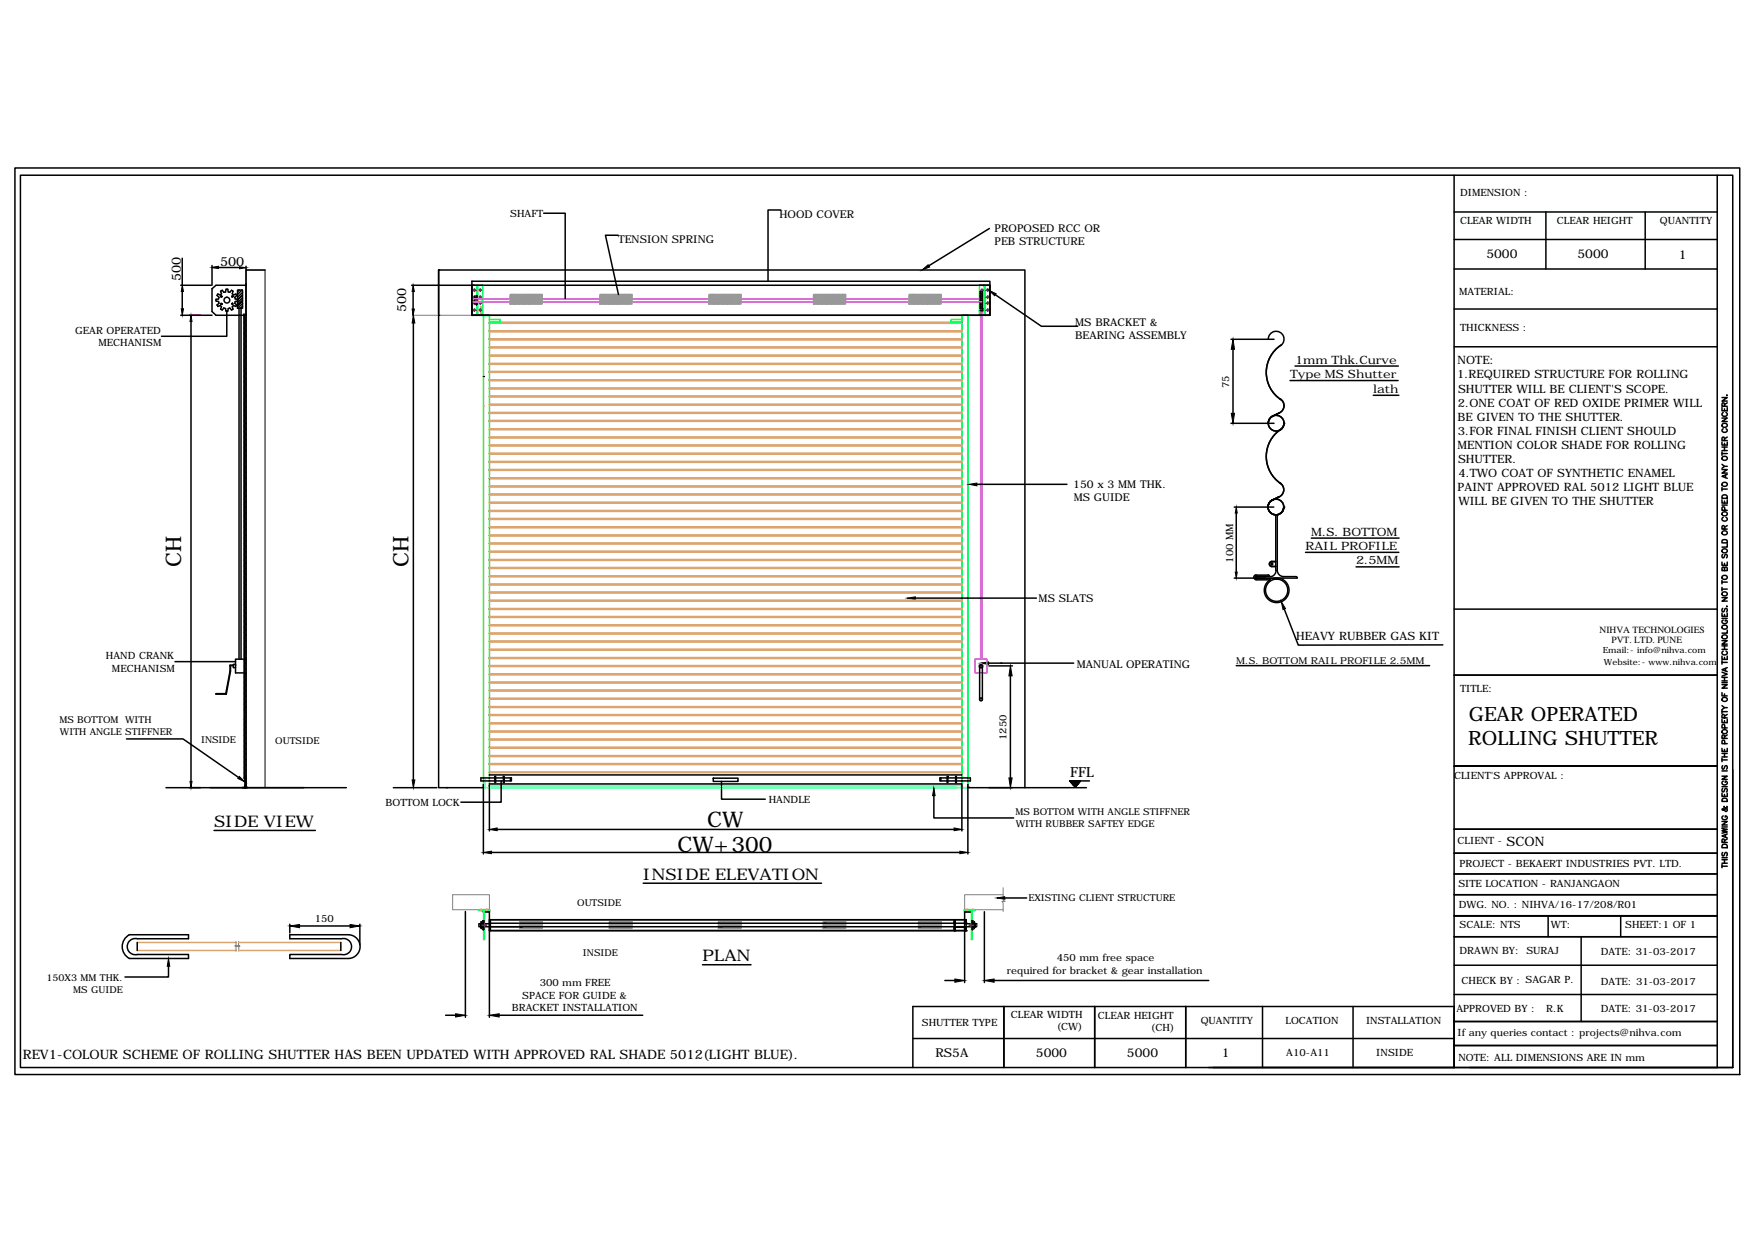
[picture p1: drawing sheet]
<svg xmlns="http://www.w3.org/2000/svg" width="297mm" height="210mm" viewBox="0 0 297 210" stroke-linecap="round" stroke-linejoin="round" font-family="sans-serif">
<!-- layer: 0 -->
<g fill="none" stroke="#dda56e" stroke-width=".25">
<path d="M82.8 58.9h80M82.8 58.7h80M82.8 57.5h80M82.8 57.3h80M82.8 56.1h80M82.8 56h80M82.8 54.7h80M82.8 54.6h80M82.8 53.4h80M81.8 68.7h.1M82.8 79.6h80M82.8 79.5h80"/>
<path d="M82.8 78.3h80M82.8 78.1h80M82.8 76.9h80M82.8 76.7h80M82.8 75.5h80M82.8 75.3h80M82.8 74.1h80M82.8 74h80M82.8 72.7h80M82.8 72.6h80M82.8 71.3h80M82.8 71.2h80"/>
<path d="M82.8 70h80M82.8 69.8h80M82.8 68.6h80M82.8 68.4h80M82.8 67.2h80M82.8 67h80M82.8 65.8h80M82.8 65.7h80M82.8 64.4h80M82.8 64.3h80M82.8 63h80M82.8 62.9h80"/>
<path d="M82.8 61.7h80M82.8 61.5h80M82.8 60.3h80M82.8 60.1h80M82.8 99h80M82.8 98.9h80M82.8 97.6h80M82.8 97.5h80M82.8 96.2h80M82.8 96.1h80M82.8 94.9h80M82.8 94.7h80"/>
<path d="M82.8 93.5h80M82.8 93.3h80M82.8 92.1h80M82.8 91.9h80M82.8 90.7h80M82.8 90.6h80M82.8 89.3h80M82.8 89.2h80M82.8 87.9h80M82.8 87.8h80M82.8 86.6h80M82.8 86.4h80"/>
<path d="M82.8 85.2h80M82.8 85h80M82.8 83.8h80M82.8 83.6h80M82.8 82.4h80M82.8 82.3h80M82.8 81h80M82.8 80.9h80M82.8 119.7h80M82.8 119.6h80M82.8 118.3h80M82.8 118.2h80"/>
<path d="M82.8 117h80M82.8 116.8h80M82.8 115.6h80M82.8 115.5h80M82.8 114.2h80M82.8 114.1h80M82.8 112.8h80M82.8 112.7h80M82.8 111.4h80M82.8 111.3h80M82.8 110.1h80M82.8 109.9h80"/>
<path d="M82.8 108.7h80M82.8 108.5h80M82.8 107.3h80M82.8 107.2h80M82.8 105.9h80M82.8 105.8h80M82.8 104.5h80M82.8 104.4h80M82.8 103.2h80M82.8 103h80M82.8 101.8h80M82.8 101.6h80"/>
<path d="M82.8 100.4h80M82.8 100.2h80M82.8 130.8h80M82.8 130.7h80M82.8 129.4h80M82.8 129.3h80M82.8 128h80M82.8 127.9h80M82.8 126.6h80M82.8 126.5h80M82.8 125.3h80M82.8 125.1h80"/>
<path d="M82.8 123.9h80M82.8 123.8h80M82.8 122.5h80M82.8 122.4h80M82.8 121.1h80M82.8 121h80M23.2 159.5h16.7M40.4 159.5h17.3M23.2 160.9h16.7M40.4 160.9h17.3"/>
</g>
<g fill="none" stroke="#0f0" stroke-width=".25">
<path d="M79.9 53.2v.2h.1M79.9 53.4h1.8M79.9 48.5v.2M79.9 48.8v.1M79.9 49v.1M79.9 49.2v.2M79.9 49.5v.1M79.9 49.7v.2M79.9 50v.2M79.9 50.2v.2M79.9 50.5v.2M79.9 50.7v.2"/>
<path d="M79.9 51v.2M79.9 51.3v.1M79.9 51.5v.2M79.9 51.7v.2M79.9 52v.1M79.9 52.2v.2M79.9 52.5v.1M79.9 52.7v.2M79.9 53v.2M80 48.3h-.1v.1M80.1 48.3h.1M80.3 48.3h.2"/>
<path d="M80.6 48.3h.2M80.7 48.3v.1M80.7 48.5v.2M80.7 48.8v.1M80.7 49v.1M80.7 49.2v.2M80.7 49.5v.1M80.7 49.7v.2M80.7 50v.2M80.7 50.2v.2M80.7 50.5v.2M80.7 50.7v.2"/>
<path d="M80.7 51v.2M80.7 51.3v.1M80.7 51.5v.2M80.7 51.7v.2M80.7 52v.1M80.7 52.2v.2M80.7 52.5v.1M80.7 52.7v.2M80.7 53v.2M80.7 53.2v.2M80.8 48.5v.2M80.8 48.8v.1"/>
<path d="M80.8 49v.1M80.8 49.2v.2M80.8 49.5v.1M80.8 49.7v.2M80.8 50v.2M80.8 50.2v.2M80.8 50.5v.2M80.8 50.7v.2M80.8 51v.2M80.8 51.3v.1M80.8 51.5v.2M80.8 51.7v.2"/>
<path d="M80.8 52v.1M80.8 52.2v.2M80.8 52.5v.1M80.8 52.7v.2M80.8 53v.2M80.8 53.2v.2M81 48.3h-.2v.1M81.1 48.3h.2M81.4 48.3h.1M81.6 48.3h.1v.1M81.7 53.2v.2h-.1M81.7 48.5v.2"/>
<path d="M81.7 48.8v.1M81.7 49v.1M81.7 49.2v.2M81.7 49.5v.1M81.7 49.7v.2M81.7 50v.2M81.7 50.2v.2M81.7 50.5v.2M81.7 50.7v.2M81.7 51v.2M81.7 51.3v.1M81.7 51.5v.2"/>
<path d="M81.7 51.7v.2M81.7 52v.1M81.7 52.2v.2M81.7 52.5v.1M81.7 52.7v.2M81.7 53v.2M81.9 53.4h.9M82.8 54.1h1.9v.5h-1.9M162.8 53.4h1v79.9h-1zM162.8 54.1h-1.8v.5h1.8M165.8 53.2v.2M165.8 51.8v.3"/>
<path d="M165.8 48.5v.2M165.8 48.8v.2M165.8 49.1v.1M165.8 49.3v.2M165.8 49.6v.1M165.8 49.8v.2M165.8 50.1v.1M165.8 50.3v.2M165.8 50.6v.1M165.8 50.8v.2M165.8 51v.2M165.8 51.3v.2"/>
<path d="M165.8 51.5v.2M165.8 52.2v.2M165.8 52.5v.1M165.8 52.7v.2M165.8 52.9v.2M165.8 48.3v.2M165.9 53.4h.2M165.9 48.3h.2M166.1 50.3v1M166.1 50.3h.2v1h-.2M166.2 53.4h.2M166.2 48.3h.2"/>
<path d="M166.4 49.4v2.8v-1.4v1.2l-.1-.2v-2l.1-.1v1.1zM166.4 50.3v1M166.4 49.4v-.1h.2v1.5M166.6 50.8v1.5h-.2v-.1M166.6 50.8v1.5M166.6 49.3v1.5M166.6 53.3l-.2 .1h.5M166.6 48.3v5.1M166.6 51.5h.1M166.6 51.6h.1M166.6 50h.1M166.6 50.1h.1"/>
<path d="M166.7 48.3v5.1M166.7 48.3v.1M166.7 48.5v.2M166.7 48.8v.1M166.7 49v.1M166.7 49.2v.2M166.7 49.5v.1M166.7 49.7v.2M166.7 50v.2M166.7 50.2v.2M166.7 50.5v.2M166.7 50.7v.2"/>
<path d="M166.7 51v.2M166.7 51.3v.1M166.7 51.5v.2M166.7 51.7v.2M166.7 52v.1M166.7 52.2v.2M166.7 52.5v.1M166.7 52.7v.2M166.7 53v.2M166.7 53.2v.2M166.9 48.3h-.5l.2 .1M166.9 53.4h.2"/>
<path d="M166.9 48.3h.2M167.2 53.4h.2M167.2 48.3h.2M167.5 48.3v.1M167.5 53.2v.2M167.5 48.5v.2M167.5 48.8v.1M167.5 49v.1M167.5 49.2v.2M167.5 49.5v.1M167.5 49.7v.2M167.5 50v.2"/>
<path d="M167.5 50.2v.2M167.5 50.5v.2M167.5 50.7v.2M167.5 51v.2M167.5 51.3v.1M167.5 51.5v.2M167.5 51.7v.2M167.5 52v.1M167.5 52.2v.2M167.5 52.5v.1M167.5 52.7v.2M167.5 53v.2"/>
<path d="M81.8 133.3v-79.9h1v79.9M81 154h1.8v.1h-1.8zM81.1 154.1h.1M81.9 154.1h.1v4.9h-.1zM163.3 154h1.7v.1h-1.7zM164 154.1h.3M164.4 154.1v4.9h.1v-4.9"/>
<circle cx="80.3" cy="49.1" r=".15"/>
<circle cx="80.3" cy="52.5" r=".15"/>
<circle cx="80.3" cy="51.3" r=".15"/>
<circle cx="80.3" cy="50.3" r=".15"/>
<circle cx="81.3" cy="49.1" r=".15"/>
<circle cx="81.3" cy="50.3" r=".15"/>
<circle cx="81.3" cy="51.3" r=".15"/>
<circle cx="81.3" cy="52.5" r=".15"/>
<circle cx="166.2" cy="49.1" r=".15"/>
<circle cx="166.2" cy="52.5" r=".15"/>
<circle cx="167.2" cy="52.5" r=".15"/>
<circle cx="167.2" cy="49.1" r=".15"/>
<circle cx="167.2" cy="51.3" r=".15"/>
<circle cx="167.2" cy="50.3" r=".15"/>
</g>
<path d="M81.4 51.9v1.5h-1.5M166.1 52.7v.7h1.4" fill="none" stroke="#b88a5c" stroke-width=".25"/>
<path d="M80 51.1h86.1M81.4 51.3h.1M166.1 50.1v1.9M166.1 50.6h-86.1v.5h1.4M166.3 50.1v1.9" fill="none" stroke="#f0f" stroke-width=".25"/>
<path d="M81.5 50.7h-.1" fill="none" stroke="#b85c8a" stroke-width=".25"/>
<path d="M81.6 133.3h82M82.1 131.6v1.7M82.8 133h79.9v.3M82.8 133.3h79.2" fill="none" stroke="#0ff" stroke-width=".25"/>
<g fill="none" stroke="#000" stroke-width=".25">
<path d="M2.5 28.4h292v153.5h-292zM3.5 29.7h289.8v151h-289.8zM92 36.1h3.7v14.4M104.6 39.8h-2.1l2.2 10.1M132.2 35.5h-2.2v12.1M167.5 38.7l-10.3 6.3M246.1 29.7v151M246.1 35.9h44.5M261.6 35.9v9.6M278.5 35.9v9.6M290.6 29.7v151h-86.1M30.6 48.3h5.2"/>
<path d="M30.6 53.4h5.3M30.8 43.7v4.6M30.8 49.3v3M32.3 54.4v77.9M35.9 48.9l.7-.6h5v5.1h-5l-.7-.7zM35.9 44.9v3.4M35.9 45.3h4.5M36.7 51.6l.2 .3M36.9 51.9l.4-.2 .2 .2-.2 .5M36.9 49.8l-.2 .2 .4 .3-.1 .3-.4 .1v.3h.4l.1 .3-.4 .3M37.3 49.3l.2 .4-.2 .2-.4-.1M37.4 49.3l.2-.2 .3 .4 .3-.1 .1-.4h.1h.2v.4l.3 .1 .3-.4 .2 .2-.1 .4 .2 .2 .4-.1 .2 .2-.4 .3 .1 .3 .4 .1v.3h-.4l-.1 .3 .4 .3"/>
<path d="M37.4 52.3l.2 .2 .3-.4 .3 .1 .1 .5M38.4 52.7v4.2h-11.1M38.6 52.6h-.3M39.9 51.9l-.4-.2-.2 .2 .2 .4-.3 .2-.3-.4-.3 .1v.5M40.1 51.6l-.2 .3M40.2 49.1h.8v3.1h-.8zM40.5 52.2v59.4M40.5 49.1l-.3 .3M40.8 52.2v59.4M41 49.1l-.8 .8M41 50l-.8 .8 .8-.8M41 50.9l-.8 .8 .8-.7"/>
<path d="M41 49.5l-.8 .8M41 50.4l-.8 .9M41 51.4l-.8 .8M41 51.8l-.3 .4M41.6 45.1v3.2M41.6 45.7h3.3M69.7 48.3h10.6M69.9 49.3v4.1M70 54.7v77.3M74.2 45.7h.1M74.2 53.4h.1M74.2 45.7v7.4"/>
<path d="M79.9 47.6h87.6v5.8h-87.6zM80.2 50.6h.5M80.2 51.1h.5M80.2 50.8h.1M80.6 50.1h.1v1.5h-.1zM80.6 50.5h-.4v.7h.4M80.6 50.2h-.3v1.2h.3M80.6 50.2h.1M80.6 50.3h.1M80.6 51.3h.1M80.6 51.5h.1M165.8 48.3h1.7v5.1h-87.6v-5.1h87.6"/>
<path d="M165.9 49.3l.2 .1 .2-.1M165.9 49.3v3M165.9 49.7h.4M165.9 50.1h.4M165.9 50.5h.4M165.9 50.8h.4M166.3 50.8v1.5M166.3 49.3v1.5M166.3 51.2h-.4M166.3 51.5h-.4M166.3 51.9h-.4M166.3 52.6h-.4"/>
<path d="M166.3 52.2l-.2-.1-.2 .1M168.5 49.9l7.8 5.3h6.1M208.4 57.4h7.2M208.7 59.1v10.9M214.7 57.4a1.33 1.33 0 0 1 1.9-1.2 1.33 1.33 0 0 1 .2 2.3M216.8 58.4a5.5 5.5 0 0 0 0 9.3M246.1 45.5h44.5M246.1 40.5h44.5M246.1 52.3h44.5M246.1 58.7h44.5M81.8 63.7h.1M208.4 71.7h7.2"/>
<path d="M214.6 71.6h.1M215.3 70.5a1.33 1.33 0 0 0 0 2.3 1.33 1.33 0 0 0 2-1.2M216.5 69.9l-1.2 .6 1.2-.6M216.6 67.5a1.33 1.33 0 0 1 .7 1.2 1.33 1.33 0 0 1-.7 1.2 1.33 1.33 0 0 0 .1-2.3M216.8 72.7a1.33 1.33 0 0 0-.2-2.2 1.33 1.33 0 0 0-1.9 1.1 1.33 1.33 0 0 1 2-1.1 1.33 1.33 0 0 1 0 2.3M216.8 72.6a5.5 5.5 0 0 0 0 9.3M217.3 71.7h.1M218.3 64.4h18.3M219.2 62h17.5M232.4 66.9h4.4M291.5 79.5h.8l-.8 .6h.8M291.5 74.8v.5h.8v-.5"/>
<path d="M291.5 70.8h.8l-.8 .6h.8M291.5 69v.5h.8v-.5M291.5 67.3h.8l-.8 .6h.8M291.5 76.5v.6M291.5 78.6l.4 .3M291.5 76.8h.8M291.5 76.3h.8M291.5 75.7h.8M291.5 77.4a.42 .42 0 0 1 .6-.2 .42 .42 0 0 1 .1 .6 .43 .43 0 0 1-.5 .1 .43 .43 0 0 1-.2-.5zM291.6 71.7a.43 .43 0 0 1 .5 0 .43 .43 0 0 1 .2 .5 .42 .42 0 0 1-.6 .1 .42 .42 0 0 1-.1-.6zM291.7 72.6a.3 .3 0 0 0-.2 .3 .3 .3 0 0 0 .3 .3h.2a.3 .3 0 0 0 .3-.3 .3 .3 0 0 0-.2-.3M291.7 69.8a.33 .33 0 0 0-.3 .4 .33 .33 0 0 0 .4 .3h.2a.33 .33 0 0 0 .3-.3 .33 .33 0 0 0-.2-.4"/>
<path d="M291.9 74.6l-.1-.5-.3-.1v.6h.8M291.9 68.8l-.1-.5-.3-.1v.6h.8M291.9 69.2v.3M291.9 75v.3M291.9 75.7v.6M292.3 66.9v.1zM292.3 78.9h-.4l-.4 .4M292.3 74l-.4 .3M292.3 68.2l-.4 .3M165.3 82h15.3M208.9 85.8h6.7M208.9 97.9h10.6"/>
<path d="M209.2 86.9v9.9M212.6 97.4h2M212.6 97.6h2.2M212.6 98.2h2.4M212.6 97.9h2.9M212.6 97.5l-.2 .2 .2 .2M212.6 97.3a.4 .4 0 0 0-.4 .4 .4 .4 0 0 0 .4 .4M212.9 97.6h2.3M212.9 97.6l-.2 .2M214.6 97.3l.3 .2M215.2 84.7l1.3-.6-1.2 .6M215.2 84.7a1.33 1.33 0 0 0 .1 2.3 1.33 1.33 0 0 0 2-1.2"/>
<path d="M215.3 95h.6M215.3 95.1h.6M215.3 95.9h.6M215.3 95a.44 .44 0 0 0-.5 .5 .44 .44 0 0 0 .5 .4M215.3 95.1a.4 .4 0 0 0-.4 .4 .4 .4 0 0 0 .4 .4M215.5 97.9a2.1 2.1 0 0 1 2.6 2.4 2.1 2.1 0 0 1-3.2 1.4 2.1 2.1 0 0 1 .1-3.6M215.9 87.2v9.4M216 96.6a1.08 1.08 0 0 1-.8 1M216.2 96.5a1.08 1.08 0 0 0 1.1 1.1M216.2 87.3v9.2M216.3 87.1l-.1 .2M216.6 81.7a1.33 1.33 0 0 1 .7 1.2 1.33 1.33 0 0 1-.8 1.2 1.33 1.33 0 0 0 .2-2.3"/>
<path d="M216.7 86.9a1.33 1.33 0 0 0-.1-2.3 1.33 1.33 0 0 0-2 1.2 1.33 1.33 0 0 1 2-1.1 1.33 1.33 0 0 1 0 2.3M217.2 97.6h2.2l.2 .2M217.3 85.8h.1M221 93.5h15.8M221.9 91.1h14.9M229.5 96h7.3M291.5 95.2v.5h.8v-.5M291.5 84.6v.6h.8v-.6M291.5 82.5v.6M291.5 98.2v.6M291.5 99.4v.6M291.5 99.7h.8"/>
<path d="M291.5 98.5h.8M291.5 85.5h.8M291.5 82.8h.8M291.5 97.6a.42 .42 0 0 1 .6-.2 .42 .42 0 0 1 .1 .6 .43 .43 0 0 1-.5 0 .43 .43 0 0 1-.2-.4zM291.5 93.1a.42 .42 0 0 1 .6-.2 .42 .42 0 0 1 .1 .6 .43 .43 0 0 1-.5 .1 .43 .43 0 0 1-.2-.5zM291.5 90a.42 .42 0 0 1 .6-.1 .42 .42 0 0 1 .1 .6 .43 .43 0 0 1-.5 0 .43 .43 0 0 1-.2-.5zM291.5 86.8a.42 .42 0 0 1 .6-.2 .42 .42 0 0 1 .1 .6 .43 .43 0 0 1-.5 .1 .43 .43 0 0 1-.2-.5zM291.5 83.9a.5 .5 0 0 1 .8 .2v.3h-.8zM291.5 81.8a.42 .42 0 0 1 .6-.1 .42 .42 0 0 1 .1 .5 .43 .43 0 0 1-.5 .1 .43 .43 0 0 1-.2-.5zM291.6 93.8l-.1 .3 .1 .3 .2-.1 .3-.5 .2 .3-.1 .3M291.6 91.4a.5 .5 0 0 1 .5 0 .5 .5 0 0 1 .2 .5h-.8zM291.7 87.6a.33 .33 0 0 0-.3 .3 .33 .33 0 0 0 .4 .3h.2a.33 .33 0 0 0 .3-.3 .33 .33 0 0 0-.2-.3"/>
<path d="M291.9 96.2l.1-.2h.3v.2v.4h-.8v-.6l.3 .1 .1 .5M291.9 89.6l-.1-.5-.3-.1v.6h.8M291.9 84.8v.4M291.9 95.4v.3M291.9 86.4v-.5l-.4-.1v.6h.8M292 80.4v.4M292.3 92.1v.5h-.8M292.3 80.3l-.8 .3 .8 .4M292.3 89l-.4 .3M29.6 112h10.3M39.5 112.6h-.6v1l-.7 3.8-1.6 .1h1.7l.7-3.9v-.9h.5M39.9 112.7v-.2h-.4v.5h.4"/>
<path d="M41.6 111.6h-1.7v2.3h1.7M154.9 101.2h20.5M165.8 112.8v5.6M166.3 112.8v5.6M167.3 112.3h14.4M167.4 112.7h4M169.4 112.3h.1M171 114.4v17.3M209.2 112.7h32.8M217.4 103.1l2.3 6.1h24.5M246.1 114.3h44.5M246.1 103.1h44.5"/>
<path d="M291.5 117.2v.6h.8M291.5 115.9h.8l-.8 .6h.8M291.5 113.8l.8 .3-.8 .4M291.5 111.1v.5h.8v-.5M291.5 108.4h.8l-.8 .6h.8M291.5 103.8v.5h.8v-.5M291.5 101.2h.8l-.8 .6h.8M291.5 111.8v.6M291.5 119.5l.4 .3M291.5 115.6h.8M291.5 115.3h.8M291.5 114.7h.8"/>
<path d="M291.5 112.1h.8M291.5 109.9h.8M291.5 109.3h.8M291.5 104.7h.8M291.5 118.2a.42 .42 0 0 1 .6-.1 .42 .42 0 0 1 .1 .5 .43 .43 0 0 1-.5 .1 .43 .43 0 0 1-.2-.5zM291.5 107.6a.42 .42 0 0 1 .6-.1 .42 .42 0 0 1 .1 .6 .43 .43 0 0 1-.5 0 .43 .43 0 0 1-.2-.5zM291.5 106a.42 .42 0 0 1 .6-.2 .42 .42 0 0 1 .1 .6 .43 .43 0 0 1-.5 .1 .43 .43 0 0 1-.2-.5zM291.6 103l-.1 .2 .1 .4 .2-.1 .3-.5 .2 .2-.1 .4M291.6 100.3a.43 .43 0 0 1 .5-.1 .43 .43 0 0 1 .2 .5 .42 .42 0 0 1-.6 .2 .42 .42 0 0 1-.1-.6zM291.7 110.2a.33 .33 0 0 0-.3 .4 .33 .33 0 0 0 .4 .3h.2a.33 .33 0 0 0 .3-.3 .33 .33 0 0 0-.2-.4M291.7 105a.3 .3 0 0 0-.2 .3 .3 .3 0 0 0 .3 .3h.2a.3 .3 0 0 0 .3-.3 .3 .3 0 0 0-.3-.3v.1M291.9 104v.3"/>
<path d="M291.9 109.3v.6M291.9 111.3v.3M291.9 114.7v.6M291.9 117.5v.3M292 113.1v.5M292.3 102.6v.1zM292.3 119.8h-.4l-.4 .3M292.3 113l-.8 .4 .8 .3M292.3 106.7v.5h-.8M21.4 125.1h9.6l9.4 6.5M28.1 133.3h30.5M41.4 131.8l.1 .2"/>
<path d="M41.4 131.8l.1 .2v1.3M41.4 131.8l.1-.2 .1 .2M41.5 133l-.1 .3h-.4M41.5 132v1.3M41.5 133.3h.4M41.6 131.8h.1M41.6 131.8l-.1-.2-.1 .2M66.6 133.3h7.3M75.6 133.3h.1M81.8 133.3h-7.6v-87.6h99.3v87.6M81.8 132.8v11.8M82.8 132.9v7.8"/>
<path d="M82.8 131.2h80M82.8 132.7h80M83.8 131.4h.1v1.1h-.1zM83.8 131.7h-2.4v.5h2.4M83.9 132.2h1.3M83.9 131.7h1.3M84.8 132.2v3.6h-6.8M85.2 131.4h.1v1.1h-.1zM85.3 131.7h1.3v.5h-1.3M86.6 131.7h-.2v.5M120.7 131.7h4.2v.6h-4.2zM122.1 132.3v3h7.4"/>
<path d="M158.1 134.7v3.8h13.5M159.1 131.7h.1v.5M160.3 131.7h-1.2v.5h1.2M160.3 131.4h.1v1.1h-.1zM160.4 132.2h1.3M160.4 131.7h1.3M161.7 131.4h.2v1.1h-.2zM161.9 131.7h2.3v.5h-2.3M162.8 132.9v7.8M163.8 133.3h20.1M163.8 132.8v11.8M163.9 133.3h.1"/>
<path d="M181.1 132.2h.1M181.1 132.2h.1v.1M181.1 132.2h1.7l-.8 1zM181.2 132.2v.1zM181.2 132.4l.1-.2-.1 .2M181.3 132.4l.1-.2-.1 .2M181.3 132.2v.2M181.3 132.5l.2-.3-.1 .3M181.4 132.5l.2-.3-.1 .4M181.5 132.7l.1-.5-.1 .5M181.6 132.7l.1-.5-.1 .5M181.6 132.2l-.1 .4"/>
<path d="M181.6 132.8l.2-.6-.2 .6M181.7 132.2l-.1 .5zM181.7 132.9l.2-.7-.1 .7M181.8 133l.3-.8-.3 .8M181.8 132.2l-.1 .6zM181.8 132.2l-.1 .7zM181.8 133l.3-.8-.2 .9M181.9 132.2l-.2 .7M181.9 133.1l.3-.9-.3 .9M182 133.2l.3-1-.3 1M182 133.1l.3-.9-.3 .9M182.1 133.1l.2-.9-.2 .9"/>
<path d="M182.2 133l.2-.8-.3 .9M182.2 132.9l.2-.7-.2 .7M182.2 132.2l-.3 1M182.3 132.9l.1-.7-.1 .7M182.3 132.8l.1-.6-.1 .6M182.3 132.8l.2-.6-.2 .6M182.4 132.7l.1-.5-.1 .6M182.4 132.6l.2-.4-.2 .5M182.5 132.6l.1-.4-.1 .4M182.5 132.2l-.1 .5M182.5 132.5l.1-.3-.1 .4M182.6 132.5l.1-.3-.1 .3"/>
<path d="M182.6 132.4l.1-.2v.2M182.7 132.3l.1-.1-.1 .2M182.8 132.3v-.1v.1M182.8 132.2h.1M182.8 132.2h1.6M290.6 129.7h-44.5h44.5M291.5 139.1h.8l-.8 .5h.8M291.5 134.3v.5h.8v-.5M291.5 131.4h.8l-.8 .5h.8M291.5 126.7v.5h.8v-.5M291.5 121.8v.5h.8v-.5M291.5 120.2v.6"/>
<path d="M291.5 128.3v.6M291.5 140h.8M291.5 133.2h.8M291.5 130.5h.8M291.5 128.6h.8M291.5 128.1h.8M291.5 127.5h.8M291.5 120.5h.8M291.5 123.7a.42 .42 0 0 1 .6-.2 .42 .42 0 0 1 .1 .6 .43 .43 0 0 1-.5 .1 .43 .43 0 0 1-.2-.5zM291.6 135.2a.47 .47 0 0 1 .5 0 .47 .47 0 0 1 .2 .5h-.8zM291.6 133.5l-.1 .2 .1 .4 .2-.1 .3-.5 .2 .2-.1 .4M291.6 129.6l-.1 .2 .1 .4 .2-.1 .3-.5 .2 .2-.1 .4"/>
<path d="M291.7 138.1a.33 .33 0 0 0-.3 .4 .33 .33 0 0 0 .4 .3h.2a.32 .32 0 0 0 .3-.4 .32 .32 0 0 0-.3-.3v.2M291.7 132.2a.33 .33 0 0 0-.3 .4 .33 .33 0 0 0 .4 .3h.2a.32 .32 0 0 0 .3-.3 .32 .32 0 0 0-.3-.4v.2M291.8 136.5l-.1 .1a.53 .53 0 0 1 .6 .7h-.3l-.3-.4-.2 .1 .1 .1h.2l.5-.4v-.2M291.9 125l-.1-.5-.3-.1v.6h.8M291.9 121.5l-.1-.5h-.3v.5h.8M291.9 122v.3M291.9 126.9v.3M291.9 127.5v.6M291.9 134.5v.3M291.9 125.9v-.5l-.4-.1v.6h.8M291.9 123.2v-.5h-.4v.5h.8M292.3 124.4l-.4 .3"/>
<path d="M292.3 120.9l-.4 .3M293.3 130.3v50.4h-44.6M21.9 158.2h10v.7h-8.7a1.38 1.38 0 0 0-1.7 1.3 1.38 1.38 0 0 0 1.7 1.4M21.9 158.2a2.28 2.28 0 0 0 0 4h10v-.6h-8.7M23.2 159.5v1.4M36.2 140.6h17.2M49.1 156.4v1.5M50.7 156.7h8.6M57.7 159.5v1.4M57.7 158.9a1.38 1.38 0 0 1 1.8 1.3 1.38 1.38 0 0 1-1.8 1.4M59 158.2h-9.9v.7h8.6M59.1 158.2a2.01 2.01 0 0 1 1.8 2 2.01 2.01 0 0 1-1.8 2"/>
<path d="M60.9 156.4v3.5M78.8 154.3v17.9M81 154h1.8v.1M81.4 156.9h.5M81.4 156.4h.5M81.4 156.6h.1M81.7 155.9h.2v1.5h-.2zM81.7 156.3h-.3v.7h.3M81.7 156h-.3v1.2h.3M81.7 156h.2M81.7 156.1h.2M81.7 157.1h.2"/>
<path d="M81.7 157.3h.2M82.8 157.5l80.7 .1M82.8 154.4h-1v-.4h1v18.2M82.8 154h-.9v.3h.9M82.8 155.7h80.7M83 156.4h-1.9v.5h6.9h-5M83 155.7v1.9M83.2 144.3h79.3M84.1 140.4h77.4M88.4 156.9h-.4l75.5 .1M108.9 149.5h30.2M161.5 156.9h.1"/>
<path d="M161.5 156.9h1.9M161.5 155.8l.2-.1v1.9M161.5 155.7v1.9l.2-.2M161.6 155.7l-.1 .1M161.6 156.4l.1-.2-.2 .2h.2M161.7 155.8l-.2 .1M161.7 156l-.2 .1M161.7 156.9l-.2 .1M161.7 157.1l-.2 .1M161.7 157.3l-.2 .1M161.7 156.2l-.2 .1h-78.7M161.7 155.7l-.2 .2"/>
<path d="M161.7 155.9l-.2 .1M161.7 155.9l-.2 .2M161.7 156.1l-.2 .1M161.7 156.2l-.2 .1M161.7 157l-.2 .1M161.7 157l-.2 .2M161.7 157.2l-.2 .1M161.7 157.2l-.2 .2M161.7 157.5l-.1 .1M163.3 154.4h1v-.4h-1v12.3M163.3 154h.8v.3h-.8M163.4 155.7v.5"/>
<path d="M163.4 157v.6M163.4 155.7h.1M163.4 157h.1M163.4 157.1l.1-.1-.1 .1M163.4 156.4h1.9v.5l-3.8 .1M163.5 155.7l-.1 .1M163.5 157h-.1M163.5 155.7h-80.7v1.9h80.7M163.5 155.9h-.1M163.5 156.1l-.1 .1M163.5 156.3h.1M163.5 157.2l-.1 .1"/>
<path d="M163.5 157.4l-.1 .1M163.5 157.6h.1M163.5 155.7v1.9M163.5 156.3l-1.9 .1M163.5 155.7l-.1 .2M163.5 155.8l-.1 .1M163.5 155.9l-.1 .1M163.5 155.9l-.1 .2M163.5 156.2l-.1 .1M163.5 156.2v.1M163.5 157l-.1 .1M163.5 157l-.1 .2"/>
<path d="M163.5 157.1l-.1 .1M163.5 157.3l-.1 .1M163.5 157.4l-.1 .2M163.5 157.5l-.1 .1M164.5 155.9h.2v1.5h-.2zM164.5 156.9h.5M164.5 156h.2M164.5 156.1h.2M164.5 157.1h.2M164.5 157.3h.2M164.7 156.3h.3v.7h-.3M164.7 156h.2v1.2h-.2"/>
<path d="M164.9 156.6h.1M165 154h-1.7v.1M166.6 154.3v12M170.1 152h3.7M246.1 140.4h44.5M246.1 144.4h44.5M246.1 147.9h44.5M246.1 151.5h44.5M246.1 158.6h44.5M262 155v3.6M267.6 158.6v14.3M274.3 155v3.6"/>
<path d="M290.6 155h-44.5h44.5M291.5 140.2l.8 .2-.8 .2 .8 .2-.8 .2M291.5 146.6h.8M291.5 146.3v.6M291.5 146.1h.8M291.5 145.5h.8M291.5 145.2h.8M291.5 143.1a.5 .5 0 0 1 .8 .1v.3h-.8zM291.6 144.3l-.1 .2 .1 .4 .2-.1 .3-.5 .2 .2-.1 .4M291.9 142.6l-.1-.5h-.3v.5h.8M291.9 145.5v.6M292 141.3v.4"/>
<path d="M292.3 141.2l-.8 .3 .8 .3M292.3 142l-.4 .3M28.5 163.6v1.8h-7.3M57.7 161.6h-8.6v.6h9.9M75.4 171.9h1.7M84.5 171.9h24.3M118.9 163.3h8.2M154.5 175.8h91.6M159.9 166h1.7M168.3 166h36.3M169.9 170.4v10.3M185.3 170.4v10.3"/>
<path d="M200.7 170.4v10.3M213.7 170.4v10.3M229 170.4v10.3M246.1 171.5v9.2h-40.8M246.1 172.9h44.5M246.1 163.4h44.5M246.1 177h44.5M246.1 168.3h44.5M246.1 170.4h-91.6v10.3"/>
<circle cx="37.5" cy="51.5" r=".12"/>
<circle cx="37.5" cy="50.2" r=".12"/>
<circle cx="38.4" cy="50.8" r=".49"/>
<circle cx="39.3" cy="50.2" r=".12"/>
<circle cx="39.3" cy="51.4" r=".11"/>
<circle cx="215.3" cy="95.5" r=".15"/>
<circle cx="216.1" cy="99.9" r="1.88"/>
<circle cx="166" cy="112.7" r=".23"/>
<circle cx="166" cy="118.4" r=".23"/>
</g>
<!-- layer: labeling -->
<g fill="none" stroke="#b85cb8" stroke-width=".25">
<path d="M166 52.2v59.4M166.2 52.2v59.4M165 111.6h2v2.3h-2z"/>
<circle cx="166" cy="112.7" r=".36"/>
</g>
<!-- layer: 0 -->
<g fill="#000" stroke="#000" stroke-width=".17">
<path d="M30.7 52.3h.4l-.3 1.1zM30.8 48.3l.3 1h-.4zM32.3 53.4l.2 1h-.3zM35.9 45.3l1.1-.2v.4zM40.5 45.2l1.1 .1-1.1 .2zM70 53.4l.2 1.3h-.4zM69.9 48.3l.2 1h-.3zM69.8 52.3h.3l-.2 1.1zM156.1 45.7l1-.9 .2 .4zM167.4 49.1l1.2 .6-.3 .4zM208.7 57.4l.2 1.7h-.5zM208.4 70h.5l-.2 1.7z"/>
<path d="M164 82l1.3-.2v.4zM209.2 85.8l.2 1.1h-.3zM209.1 96.8h.3l-.2 1.1zM153.6 101.2l1.3-.2v.5zM166 112.3l1.3-.3v.5zM171 112.7l.3 1.7h-.5zM216.9 101.8l.7 1.2-.4 .2zM32.2 132.3h.3l-.2 1zM40.5 131.4l1 1-1.3-.6zM69.8 132h.4l-.2 1.3zM158.1 133.3l.2 1.4h-.5zM170.8 131.7h.5l-.3 1.6z"/>
<path d="M49.1 156.7l1.6-.2v.5zM59.3 156.5l1.6 .2-1.6 .3zM81.8 144.3l1.4-.2v.4zM82.8 140.4l1.3-.2v.4zM161.5 140.2l1.3 .2-1.3 .2zM162.5 144.1l1.3 .2-1.3 .2zM168.7 152l1.3-.2 .1 .4zM28.5 162.2l.2 1.4h-.4zM77.1 171.6l1.7 .3-1.7 .3zM82.8 171.9l1.7-.3v.6zM161.6 165.7l1.7 .3-1.7 .3zM166.6 166l1.7-.3v.6z"/>
</g>
<!-- layer: hatch -->
<path d="M41.6 45.7h3.3M70 53.4h10.6M39.9 159.4v.6l.3 .2-.5-.1 .2 .2v.7M40.4 159.4v.6l.2 .2-.4-.1 .2 .2v.7M76.6 151.5h6.2v2.5h-6.2zM169.8 151.5h-6.5v2.5h6.5M169.8 150.3v2.1l.3 .2h-.5l.2 .3v1.4" fill="none" stroke="#808080" stroke-width=".17"/>
<!-- layer: 0 -->
<g fill="none" stroke="#f00" stroke-width=".25">
<path d="M80 50.8h.9M80.1 49.1h.4M80.1 50.3h.4M80.1 52.5h.4M80.1 51.3h.4M80.3 48.9v.4M80.3 50.1v.4M80.3 51.1v.4M80.3 52.3v.4M80.5 50.2h.3M80.5 51.4h.3M81.1 49.1h.4"/>
<path d="M81.1 50.3h.4M81.1 52.5h.4M81.1 51.3h.4M81.3 48.9v.4M81.3 50.1v.4M81.3 51.1v.4M81.3 52.3v.4M165.9 49.1h.5M165.9 52.5h.5M166.2 48.9v.4M166.2 52.3v.4M166.9 49.1h.5"/>
<path d="M166.9 50.3h.5M166.9 52.5h.5M166.9 51.3h.5M167.2 48.9v.4M167.2 50.1v.4M167.2 51.1v.4M167.2 52.3v.4M81.2 156.6h1.2M81.4 153.9v.3M81.6 156h.3M81.7 157.2h.2M82.4 153.9v.3"/>
<path d="M163.7 153.9v.3M164 156.6h1.2M164.5 156h.2M164.5 157.2h.2M164.7 153.9v.3"/>
</g>
<path d="M81.4 154v.1M81.5 154v.1M81.9 156.9h.1M81.9 156.4h.1M82.3 154v.1M82.5 154v.1M163.6 154v.1M163.7 154v.1M164.4 156.9h.1M164.4 156.4h.1M164.6 154v.1M164.7 154v.1" fill="none" stroke="#ff0" stroke-width=".25"/>
<g fill="#0f0" stroke="#0f0" stroke-width=".17">
<path d="M166.6 49.3v.9zM166.6 49.3v.9z"/>
<path d="M166.6 50.3v.1zM166.6 50.3v.1z"/>
<path d="M166.6 50.4v.4zM166.6 50.4v.4z"/>
<path d="M166.6 50.8v.5zM166.6 50.8v.5z"/>
<path d="M166.6 51.3v.1zM166.6 51.3v.1z"/>
<path d="M166.6 51.4v.9zM166.6 51.4v.9z"/>
</g>
<!-- layer: Guides -->
<path d="M41.3 53.2v78.5M41.6 53.2v80.1" fill="none" stroke="#000" stroke-width=".3"/>
<!-- layer: strips -->
<g fill="none" stroke="#000" stroke-width=".17">
<path d="M41.6 54.2l-.3 .4 .3 .5M41.6 55.1l-.3 .4 .3 .5-.2 .3v.3l.2 .3M41.6 56.9l-.3 .5 .3 .4-.2 .3v.3l.2 .3M41.6 58.7l-.3 .5 .3 .4-.2 .3v.3l.2 .3M41.6 53.2l-.3 .5 .3 .4M41.6 80l-.3 .5 .3 .5M41.6 65.2l-.3 .4 .3 .5M41.6 66.1l-.3 .5 .3 .4M41.6 67.1l-.3 .4 .3 .5M41.6 68l-.3 .5 .3 .4-.2 .3v.4l.2 .2M41.6 69.8l-.3 .5 .3 .4-.2 .3v.4l.2 .3M41.6 71.7l-.3 .4 .3 .4-.3 .5 .3 .5-.2 .3v.3l.2 .3"/>
<path d="M41.6 74.4l-.3 .5 .3 .4-.2 .3v.4l.2 .2M41.6 76.2l-.3 .5 .3 .4-.2 .3v.4l.2 .3M41.6 78.2l-.3 .4 .3 .5M41.6 79.1l-.3 .4 .3 .5M41.6 60.6l-.3 .4 .3 .5M41.6 61.5l-.3 .4 .3 .5-.2 .3v.3l.2 .3M41.6 63.3l-.3 .5 .3 .4-.2 .3v.3l.2 .3M41.6 99.1l-.3 .5 .3 .5M41.6 97.2l-.3 .5 .3 .5-.3 .4 .3 .4M41.6 87.8l-.3 .5 .3 .5-.3 .4 .3 .5M41.6 85.9l-.3 .5 .3 .5-.3 .4 .3 .4M41.6 81l-.3 .5 .3 .4-.2 .4v.4l.2 .4"/>
<path d="M41.6 95.4l-.3 .4 .3 .5-.2 .2v.4l.2 .2M41.6 92.5l-.3 .5 .3 .4-.3 .5 .3 .5M41.6 94.4l-.3 .5 .3 .4M41.6 90.6l-.3 .5 .3 .4-.3 .5 .3 .5M41.6 89.7l-.3 .4 .3 .5M41.6 83.1l-.3 .5 .3 .4-.2 .3v.3l.2 .3M41.6 84.9l-.3 .5 .3 .4M41.6 110.4l-.3 .5 .3 .5M41.6 108.5l-.3 .5 .3 .5-.3 .4 .3 .5M41.6 113.2l-.3 .5 .3 .4-.3 .5 .3 .5M41.6 115.1l-.3 .5 .3 .4M41.6 116.1l-.3 .4 .3 .5-.2 .2v.4l.2 .2"/>
<path d="M41.6 117.9l-.3 .4 .3 .5-.2 .2v.4l.2 .3M41.6 119.7l-.3 .4 .3 .5M41.6 111.4l-.3 .5 .3 .4-.2 .3v.3l.2 .3M41.6 106.7l-.3 .4 .3 .5-.2 .2v.4l.2 .2M41.6 103.8l-.3 .5 .3 .4-.3 .5 .3 .5M41.6 105.7l-.3 .5 .3 .4M41.6 101.9l-.3 .5 .3 .4-.3 .5 .3 .5M41.6 100.1l-.3 .4 .3 .5-.2 .3v.3l.2 .3M41.6 130.4l-.3 .5 .3 .4M41.6 129.5l-.3 .4 .3 .5M41.6 127.7l-.3 .4 .3 .4-.2 .3v.4l.2 .2M41.6 121.3l-.3 .4 .3 .5-.2 .2v.4l.2 .3"/>
<path d="M41.6 123.1l-.3 .4 .3 .5M41.6 124l-.3 .5 .3 .4-.2 .3v.3l.2 .3M41.6 125.8l-.3 .5 .3 .4-.2 .3v.3l.2 .3"/>
</g>
<!-- layer: bracket -->
<path d="M41.6 47.9v5.3" fill="none" stroke="#000" stroke-width=".17"/>
<!-- layer: hatch -->
<path d="M41.6 45.7v87.6M44.9 45.7v87.6" fill="none" stroke="#000" stroke-width=".17"/>
<!-- layer: Dimension -->
<path d="M32.1 53.4h1.8" fill="none" stroke="#f0f" stroke-width=".25"/>
<!-- layer: 0 -->
<g fill="none" stroke="#989898" stroke-width=".25">
<path d="M86.3 49.9h5.5v1.6h-5.5zM86.7 49.9l-.4 .3M86.9 49.9l-.3 .3M86.9 49.9l-.6 .5M87.1 51.5l1.9-1.6-1.9 1.6M87.2 49.9l-.9 .7M87.4 49.9l-1.1 .9M87.7 49.9l-1.4 1.1M87.9 51.5l1.8-1.6-1.8 1.6M88 49.9l-1.7 1.4M88.2 49.9l-1.9 1.6M88.5 49.9l-1.9 1.6"/>
<path d="M88.6 51.5l1.9-1.6-1.9 1.6M88.7 49.9l-1.8 1.6M89.2 49.9l-1.8 1.6M89.4 51.5l1.9-1.6-1.9 1.6M89.5 49.9l-1.9 1.6M90 49.9l-1.9 1.6M90.2 49.9l-1.8 1.6M90.7 49.9l-1.8 1.6M91 49.9l-1.9 1.6M91.5 49.9l-1.9 1.6M91.8 49.9l-1.9 1.6M91.8 50.1l-1.6 1.4"/>
<path d="M91.8 50.3l-1.4 1.2M91.8 50.5l-1.1 1M91.8 50.7l-.9 .8M91.8 51l-.6 .5M91.8 51.2l-.4 .3M101.5 49.9h5.5v1.6h-5.5zM101.9 49.9l-.4 .3M102.1 49.9l-.3 .3M102.1 49.9l-.6 .5M102.3 51.5l1.9-1.6-1.9 1.6M102.4 49.9l-.9 .7M102.6 49.9l-1.1 .9"/>
<path d="M102.9 49.9l-1.4 1.1M103.1 51.5l1.8-1.6-1.8 1.6M103.2 49.9l-1.7 1.4M103.4 49.9l-1.9 1.6M103.7 49.9l-1.9 1.6M103.8 51.5l1.9-1.6-1.9 1.6M103.9 49.9l-1.8 1.6M104.4 49.9l-1.8 1.6M104.6 51.5l1.9-1.6-1.9 1.6M104.7 49.9l-1.9 1.6M105.2 49.9l-1.9 1.6M105.4 49.9l-1.8 1.6"/>
<path d="M105.9 49.9l-1.8 1.6M106.2 49.9l-1.9 1.6M106.7 49.9l-1.9 1.6M107 49.9l-1.9 1.6M107 50.1l-1.6 1.4M107 50.3l-1.4 1.2M107 50.5l-1.1 1M107 50.7l-.9 .8M107 51l-.6 .5M107 51.2l-.4 .3M120 49.9h5.4v1.6h-5.4zM120.3 49.9l-.3 .3"/>
<path d="M120.6 49.9l-.4 .3M120.6 49.9l-.6 .5M120.8 51.5l1.8-1.6-1.8 1.6M120.8 49.9l-.8 .7M121.1 49.9l-1.1 .9M121.4 49.9l-1.4 1.1M121.5 51.5l1.9-1.6-1.9 1.6M121.6 49.9l-1.6 1.4M121.9 49.9l-1.9 1.6M122.1 49.9l-1.8 1.6M122.3 51.5l1.8-1.6-1.8 1.6M122.4 49.9l-1.9 1.6"/>
<path d="M122.9 49.9l-1.9 1.6M123 51.5l1.9-1.6-1.9 1.6M123.1 49.9l-1.8 1.6M123.6 49.9l-1.8 1.6M123.9 49.9l-1.9 1.6M124.4 49.9l-1.9 1.6M124.7 49.9l-1.9 1.6M125.2 49.9l-1.9 1.6M125.4 49.9l-1.8 1.6M125.4 50.1l-1.6 1.4M125.4 50.3l-1.3 1.2M125.4 50.5l-1.1 1"/>
<path d="M125.4 50.7l-.8 .8M125.4 51l-.6 .5M125.4 51.2l-.3 .3M137.7 49.9h5.4v1.6h-5.4zM138 50.2l.3-.3-.6 .5M138 49.9l-.3 .3M138.5 51.5l1.8-1.6-1.8 1.6M138.5 49.9l-.8 .7M138.8 49.9l-1.1 .9M139.1 49.9l-1.4 1.1M139.2 51.5l1.9-1.6-1.9 1.6M139.3 49.9l-1.6 1.4"/>
<path d="M139.6 49.9l-1.9 1.6M139.8 49.9l-1.8 1.6M140 51.5l1.8-1.6-1.8 1.6M140.1 49.9l-1.9 1.6M140.6 49.9l-1.9 1.6M140.7 51.5l1.9-1.6-1.9 1.6M140.8 49.9l-1.8 1.6M141.3 49.9l-1.8 1.6M141.6 49.9l-1.9 1.6M142.1 49.9l-1.9 1.6M142.4 49.9l-1.9 1.6M142.9 49.9l-1.9 1.6"/>
<path d="M143.1 49.9l-1.8 1.6M143.1 50.1l-1.6 1.4M143.1 50.3l-1.3 1.2M143.1 50.5l-1.1 1M143.1 50.7l-.8 .8M143.1 51l-.6 .5M143.1 51.2l-.3 .3M153.9 49.9h5.4v1.6h-5.4zM154.2 49.9l-.3 .3M154.4 49.9l-.3 .3M154.5 49.9l-.6 .5M154.6 51.5l1.9-1.6-1.9 1.6"/>
<path d="M154.7 49.9l-.8 .7M155 49.9l-1.1 .9M155.2 49.9l-1.3 1.1M155.4 51.5l1.9-1.6-1.9 1.6M155.5 49.9l-1.6 1.4M155.7 49.9l-1.8 1.6M156 49.9l-1.9 1.6M156.2 51.5l1.8-1.6-1.8 1.6M156.2 49.9l-1.8 1.6M156.7 49.9l-1.8 1.6M156.9 51.5l1.9-1.6-1.9 1.6M157 49.9l-1.9 1.6"/>
<path d="M157.5 49.9l-1.9 1.6M157.8 49.9l-1.9 1.6M158.3 49.9l-1.9 1.6M158.5 49.9l-1.8 1.6M159 49.9l-1.8 1.6M159.3 49.9l-1.9 1.6M159.3 50.1l-1.6 1.4M159.3 50.3l-1.4 1.2M159.3 50.5l-1.1 1M159.3 50.7l-.9 .8M159.3 51l-.6 .5M159.3 51.2l-.4 .3"/>
<path d="M88 156h3.8v1.2h-3.8zM88.1 156.2l.3-.2-.4 .4M88.2 156l-.2 .2M88.5 157.2l1.3-1.2-1.3 1.2M88.5 156l-.5 .5M88.7 156l-.7 .7M88.9 156l-.9 .9M89.1 157.2l1.2-1.2-1.2 1.2M89.1 156l-1.1 1M89.3 156l-1.3 1.2M89.4 156l-1.3 1.2M89.6 157.2l1.3-1.2-1.3 1.2"/>
<path d="M89.6 156l-1.3 1.2M90 156l-1.3 1.2M90.1 157.2l1.3-1.2-1.3 1.2M90.2 156l-1.4 1.2M90.5 156l-1.3 1.2M90.7 156l-1.3 1.2M91 156l-1.3 1.2M91.2 156l-1.3 1.2M91.6 156l-1.3 1.2M91.8 156l-1.3 1.2M91.8 156.2l-1.2 1M91.8 156.3l-1 .9"/>
<path d="M91.8 156.5l-.8 .7M91.8 156.7l-.6 .5M91.8 156.8l-.5 .4M91.8 157l-.3 .2M103.2 156h3.8v1.2h-3.8zM103.3 156.2l.3-.2-.4 .4M103.4 156l-.2 .2M103.7 157.2l1.3-1.2-1.3 1.2M103.7 156l-.5 .5M103.9 156l-.7 .7M104.1 156l-.9 .9M104.3 157.2l1.2-1.2-1.2 1.2"/>
<path d="M104.3 156l-1.1 1M104.5 156l-1.3 1.2M104.6 156l-1.3 1.2M104.8 157.2l1.3-1.2-1.3 1.2M104.8 156l-1.3 1.2M105.2 156l-1.3 1.2M105.3 157.2l1.3-1.2-1.3 1.2M105.4 156l-1.4 1.2M105.7 156l-1.3 1.2M105.9 156l-1.3 1.2M106.2 156l-1.3 1.2M106.4 156l-1.3 1.2"/>
<path d="M106.8 156l-1.3 1.2M107 156l-1.4 1.2M107 156.2l-1.2 1M107 156.3l-1 .9M107 156.5l-.8 .7M107 156.7l-.6 .5M107 156.8l-.5 .4M107 157l-.3 .2M121.6 156h3.8v1.2h-3.8zM121.8 156.2l.2-.2-.4 .4M121.9 156l-.3 .2M122.2 157.2l1.3-1.2-1.3 1.2"/>
<path d="M122.2 156l-.6 .5M122.4 156l-.8 .7M122.6 156l-1 .9M122.7 157.2l1.3-1.2-1.3 1.2M122.8 156l-1.2 1M122.9 156l-1.3 1.2M123.1 156l-1.3 1.2M123.2 157.2l1.3-1.2-1.3 1.2M123.3 156l-1.3 1.2M123.6 156l-1.3 1.2M123.8 157.2l1.2-1.2-1.2 1.2M123.8 156l-1.3 1.2"/>
<path d="M124.1 156l-1.2 1.2M124.4 156l-1.4 1.2M124.7 156l-1.3 1.2M124.9 156l-1.3 1.2M125.3 156l-1.4 1.2M125.4 156l-1.3 1.2M125.4 156.2l-1.1 1M125.4 156.3l-.9 .9M125.4 156.5l-.7 .7M125.4 156.7l-.6 .5M125.4 156.8l-.4 .4M125.4 157l-.2 .2"/>
<path d="M139.3 156h3.8v1.2h-3.8zM139.5 156.2l.2-.2-.4 .4M139.6 156l-.3 .2M139.9 157.2l1.3-1.2-1.3 1.2M139.9 156l-.6 .5M140.1 156l-.8 .7M140.3 156l-1 .9M140.4 157.2l1.3-1.2-1.3 1.2M140.4 156l-1.1 1M140.6 156l-1.3 1.2M140.8 156l-1.3 1.2M140.9 157.2l1.3-1.2-1.3 1.2"/>
<path d="M141 156l-1.3 1.2M141.3 156l-1.3 1.2M141.5 157.2l1.3-1.2-1.3 1.2M141.5 156l-1.3 1.2M141.9 156l-1.3 1.2M142.1 156l-1.4 1.2M142.4 156l-1.3 1.2M142.6 156l-1.3 1.2M142.9 156l-1.3 1.2M143.1 156l-1.3 1.2M143.1 156.2l-1.1 1M143.1 156.3l-.9 .9"/>
<path d="M143.1 156.5l-.7 .7M143.1 156.7l-.6 .5M143.1 156.8l-.4 .4M143.1 157l-.2 .2M155.5 156h3.8v1.2h-3.8zM155.6 156.2l.3-.2-.4 .4M155.7 156l-.2 .2M156 157.2l1.3-1.2-1.3 1.2M156.1 156l-.6 .5M156.2 156l-.7 .7M156.4 156l-.9 .9M156.5 157.2l1.3-1.2-1.3 1.2"/>
<path d="M156.6 156l-1.1 1M156.8 156l-1.3 1.2M157 156l-1.4 1.2M157.1 157.2l1.3-1.2-1.3 1.2M157.1 156l-1.2 1.2M157.5 156l-1.3 1.2M157.6 157.2l1.3-1.2-1.3 1.2M157.7 156l-1.3 1.2M158 156l-1.3 1.2M158.2 156l-1.3 1.2M158.6 156l-1.3 1.2M158.7 156l-1.2 1.2"/>
<path d="M159.1 156l-1.3 1.2M159.3 156l-1.3 1.2M159.3 156.2l-1.2 1M159.3 156.3l-.9 .9M159.3 156.5l-.8 .7M159.3 156.7l-.6 .5M159.3 156.8l-.4 .4M159.3 157l-.3 .2"/>
</g>
<g font-size="3.6">
<text x="30.6" y="95.9" transform="rotate(-90 30.6 95.9)">CH</text>
<text x="69.2" y="95.9" transform="rotate(-90 69.2 95.9)">CH</text>
<text x="119.7" y="139.9">CW</text>
<text x="114.7" y="144.3">CW+300</text>
</g>
<g font-size="3.3">
<text x="248.6" y="122">GEAR OPERATED</text>
<text x="248.5" y="126.1">ROLLING SHUTTER</text>
</g>
<g font-size="2.7">
<text x="36.2" y="140">SIDE VIEW</text>
<text x="108.9" y="148.9">INSIDE ELEVATION</text>
<text x="118.9" y="162.7">PLAN</text>
</g>
<text font-size="2.4" x="181.1" y="131.6">FFL</text>
<g font-size="2.2">
<text x="30.6" y="47.6" transform="rotate(-90 30.6 47.6)">500</text>
<text x="37.2" y="45">500</text>
<text x="68.7" y="52.8" transform="rotate(-90 68.7 52.8)">500</text>
<text x="255" y="143.2">SCON</text>
<text x="3.8" y="179.2">REV1-COLOUR SCHEME OF ROLLING SHUTTER HAS BEEN UPDATED WITH APPROVED RAL SHADE 5012(LIGHT BLUE).</text>
</g>
<g font-size="2.1">
<text x="251.6" y="43.7">5000</text>
<text x="267" y="43.7">5000</text>
<text x="284.2" y="43.8">1</text>
<text x="158.3" y="179">RS5A</text>
<text x="175.3" y="178.9">5000</text>
<text x="190.7" y="178.9">5000</text>
<text x="206.8" y="178.9">1</text>
</g>
<g font-size="1.9">
<text x="218.3" y="64">Type MS Shutter</text>
<text x="219.2" y="61.5">1mm Thk.Curve</text>
<text x="246.6" y="64">1.REQUIRED STRUCTURE FOR ROLLING</text>
<text x="246.7" y="61.7">NOTE:</text>
<text x="232.4" y="66.5">lath</text>
<text x="246.7" y="71.2">BE GIVEN TO THE SHUTTER.</text>
<text x="246.7" y="68.8">2.ONE COAT OF RED OXIDE PRIMER WILL</text>
<text x="246.8" y="66.4">SHUTTER WILL BE CLIENT'S SCOPE.</text>
<text x="246.7" y="76">MENTION COLOR SHADE FOR ROLLING</text>
<text x="246.7" y="73.6">3.FOR FINAL FINISH CLIENT SHOULD</text>
<text x="246.7" y="83.2">PAINT APPROVED RAL 5012 LIGHT BLUE</text>
<text x="246.8" y="78.4">SHUTTER.</text>
<text x="246.8" y="80.8">4.TWO COAT OF SYNTHETIC ENAMEL</text>
<text x="246.8" y="85.5">WILL BE GIVEN TO THE SHUTTER</text>
<text x="221" y="93.1">RAIL PROFILE</text>
<text x="221.9" y="90.7">M.S. BOTTOM</text>
<text x="229.5" y="95.5">2.5MM</text>
<text x="219.4" y="108.3">HEAVY RUBBER GAS KIT</text>
</g>
<g font-size="1.8">
<text x="104.6" y="41.2">TENSION SPRING</text>
<text x="131.9" y="36.9">HOOD COVER</text>
<text x="168.3" y="39.3">PROPOSED RCC OR</text>
<text x="168.3" y="41.5">PEB STRUCTURE</text>
<text x="182" y="55.1">MS BRACKET &amp;</text>
<text x="182" y="57.4">BEARING ASSEMBLY</text>
<text x="181.6" y="82.6">150 x 3 MM THK.</text>
<text x="181.7" y="84.9">MS GUIDE</text>
<text x="175.8" y="101.8">MS SLATS</text>
<text x="182.2" y="113.1">MANUAL OPERATING</text>
</g>
<g font-size="1.7">
<text x="247.1" y="33.2">DIMENSION :</text>
<text x="86.3" y="36.7">SHAFT</text>
<text x="247.1" y="38">CLEAR WIDTH</text>
<text x="263.5" y="38">CLEAR HEIGHT</text>
<text x="281" y="38">QUANTITY</text>
<text x="247" y="49.9">MATERIAL:</text>
<text x="12.7" y="56.5">GEAR OPERATED</text>
<text x="16.7" y="58.6">MECHANISM</text>
<text x="247.1" y="56">THICKNESS :</text>
<text x="208" y="65.7" transform="rotate(-90 208 65.7)">75</text>
<text x="208.7" y="95.3" transform="rotate(-90 208.7 95.3)">100 MM</text>
<text x="17.9" y="111.6">HAND CRANK</text>
<text x="19" y="113.7">MECHANISM</text>
<text x="247.1" y="117.2">TITLE:</text>
<text x="170.3" y="125.3" transform="rotate(-90 170.3 125.3)">1250</text>
<text x="246.1" y="131.9">CLIENT'S APPROVAL :</text>
<text x="65.3" y="136.4">BOTTOM LOCK</text>
<text x="130.1" y="135.9">HANDLE</text>
<text x="246.7" y="142.9">CLIENT -</text>
<text x="247" y="146.7">PROJECT - BEKAERT INDUSTRIES PVT. LTD.</text>
<text x="246.8" y="150.2">SITE LOCATION - RANJANGAON</text>
<text x="246.9" y="153.7">DWG. NO. : NIHVA/16-17/208/R01</text>
<text x="53.3" y="156.1">150</text>
<text x="247" y="157.1">SCALE: NTS</text>
<text x="247" y="161.5">DRAWN BY: SURAJ</text>
<text x="262.5" y="157">WT:</text>
<text x="270.9" y="161.7">DATE: 31-03-2017</text>
<text x="275.1" y="157.1">SHEET:1 OF 1</text>
<text x="91.3" y="166.9">300 mm FREE</text>
<text x="170.4" y="164.9">required for bracket &amp; gear installation</text>
<text x="178.9" y="162.8">450 mm free space</text>
<text x="247.4" y="166.5">CHECK BY : SAGAR P.</text>
<text x="271" y="166.7">DATE: 31-03-2017</text>
<text x="86.6" y="171.1">BRACKET INSTALLATION</text>
<text x="88.4" y="169.1">SPACE FOR GUIDE &amp;</text>
<text x="156" y="173.6">SHUTTER TYPE</text>
<text x="171.1" y="172.3">CLEAR WIDTH</text>
<text x="185.8" y="172.5">CLEAR HEIGHT</text>
<text x="203.2" y="173.3">QUANTITY</text>
<text x="217.6" y="173.3">LOCATION</text>
<text x="231.2" y="173.3">INSTALLATION</text>
<text x="246.5" y="171.3">APPROVED BY :</text>
<text x="261.7" y="171.3">R.K</text>
<text x="270.9" y="171.3">DATE: 31-03-2017</text>
<text x="178.9" y="174.4">(CW)</text>
<text x="194.8" y="174.6">(CH)</text>
<text x="217.7" y="178.8">A10-A11</text>
<text x="232.9" y="178.8">INSIDE</text>
<text x="246.7" y="175.4">If any queries contact : projects@nihva.com</text>
<text x="246.8" y="179.5">NOTE: ALL DIMENSIONS ARE IN mm</text>
</g>
<g font-size="1.6">
<text x="270.7" y="107.1">NIHVA TECHNOLOGIES</text>
<text x="209.2" y="112.3">M.S. BOTTOM RAIL PROFILE 2.5MM</text>
<text x="272.7" y="108.9">PVT. LTD. PUNE</text>
<text x="10.1" y="122.5">MS BOTTOM WITH</text>
<text x="10.1" y="124.5">WITH ANGLE STIFFNER</text>
<text x="34" y="125.8">INSIDE</text>
<text x="46.6" y="125.9">OUTSIDE</text>
<text x="171.9" y="138">MS BOTTOM WITH ANGLE STIFFNER</text>
<text x="171.9" y="139.9">WITH RUBBER SAFTEY EDGE</text>
<text x="97.7" y="153.4">OUTSIDE</text>
<text x="174.1" y="152.5">EXISTING CLIENT STRUCTURE</text>
<text x="98.7" y="161.9">INSIDE</text>
<text x="7.9" y="166.1">150X3 MM THK.</text>
<text x="12.4" y="168.1">MS GUIDE</text>
</g>
<g font-size="1.4">
<text x="271.3" y="110.5">Email:- info@nihva.com</text>
<text x="271.5" y="112.6">Website:- www.nihva.com</text>
</g>
</svg>
